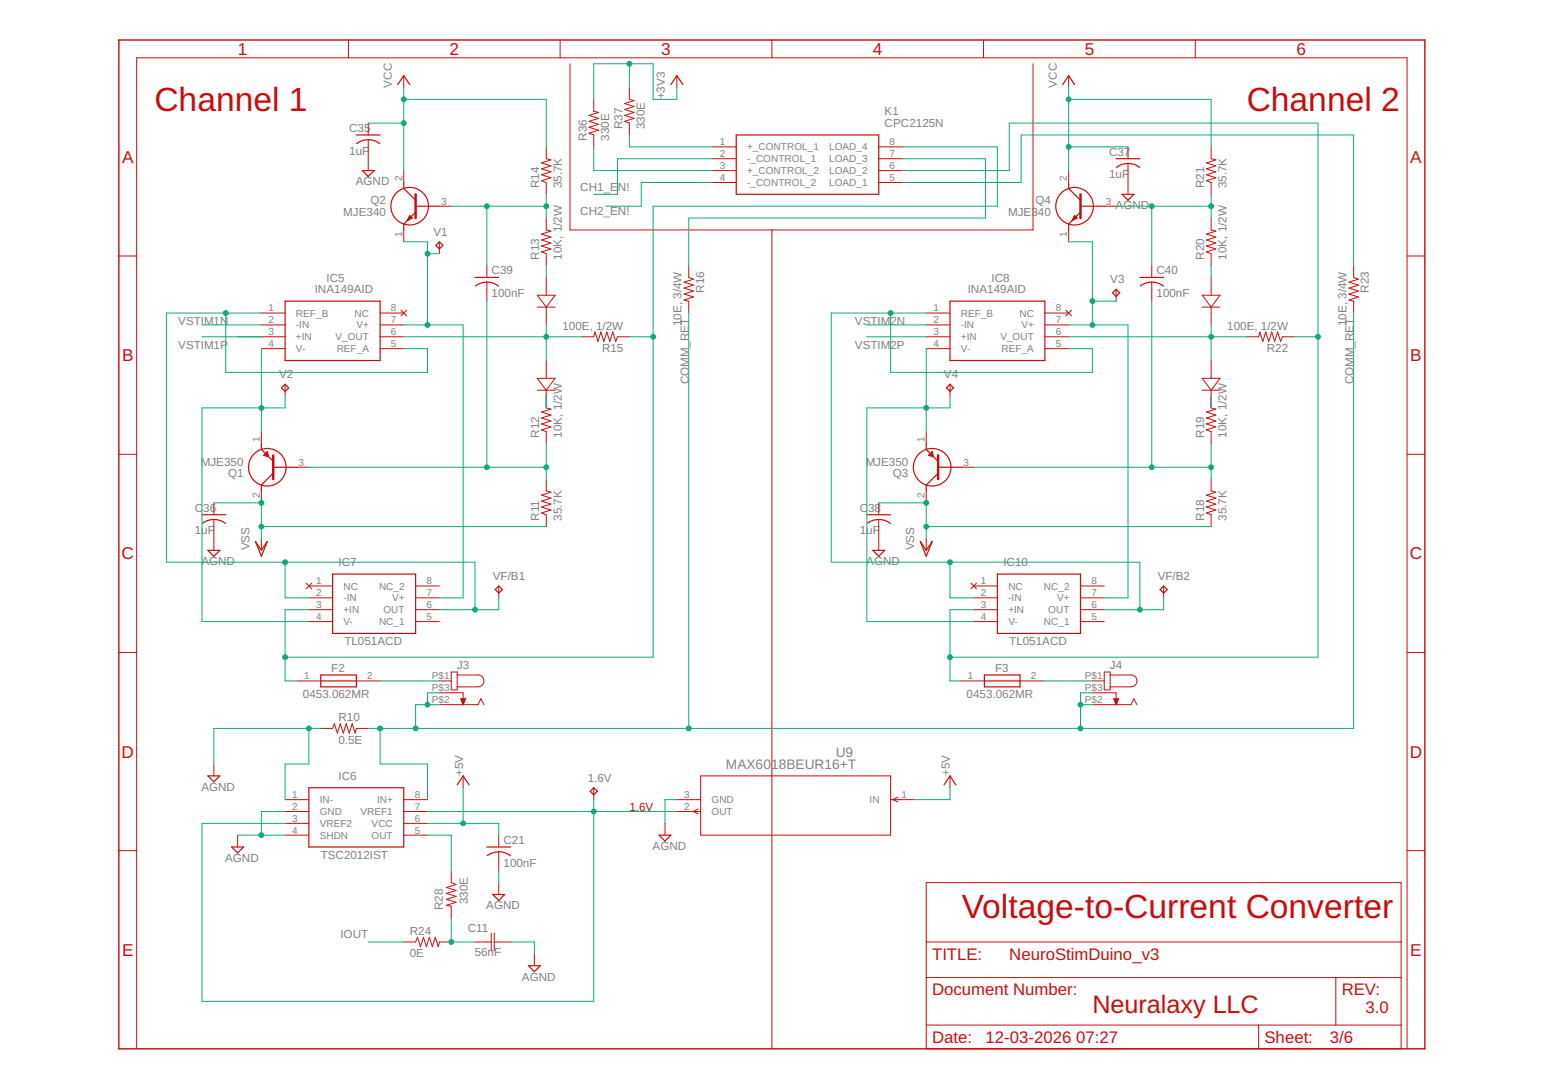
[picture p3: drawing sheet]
<svg xmlns="http://www.w3.org/2000/svg" width="297mm" height="210mm" viewBox="0 0 297 210" stroke-linecap="round" stroke-linejoin="round" font-family="sans-serif">
<g fill="none" stroke="#c90d0c" stroke-width=".19">
<path d="M67.1 7.7v3.4M77.7 14.6v2.2M107.8 7.7v3.4M109.7 12.3v32h89.2v-32M114.3 19.1v2.3l.9 .3-1.8 .5 1.8 .6-1.8 .6 1.8 .5-1.8 .6 1.8 .6-1.8 .6 .9 .3v2.3M121.2 16.8v2.3l.9 .3-1.9 .5 1.9 .6-1.9 .6 1.9 .6-1.9 .5 1.9 .6-1.9 .6 1 .3v2.3M130.3 14.6v2.2M148.6 7.7v3.4M189.3 7.7v3.4M205.7 14.6v2.2M230.1 7.7v3.4M70.9 23.7v2.3"/>
<path d="M70.9 26.9v6M77.7 32.9v2.2M84.6 39.7h2.3M105.2 28.3v2.3l.9 .2-1.9 .6 1.9 .5-1.9 .6 1.9 .6-1.9 .6 1.9 .5-1.9 .6 1 .3v2.3M137.2 28.3h4.5M137.2 30.6h4.5M137.2 32.9h4.5M137.2 35.1h4.5M169.2 28.3h4.5M169.2 30.6h4.5M169.2 32.9h4.5M169.2 35.1h4.5"/>
<path d="M205.7 32.9v2.2M212.6 39.7h2.3M217.1 28.3v2.3M217.1 31.5v5.9M233.2 28.3v2.3l.9 .2-1.9 .6 1.9 .5-1.9 .6 1.9 .6-1.9 .6 1.9 .5-1.9 .6 1 .3v2.3M22.9 49.3h3.4M77.2 59.7l1.1 1.1M77.7 44.3v2.3M78.3 59.7l-1.1 1.1M84.6 46.6v2.3M93.7 51.1v2.3M93.7 54.3v3.7"/>
<path d="M103.4 56.9h3.5l-1.7 2.2zM103.4 59.1h3.5M105.2 42v2.3l.9 .2-1.9 .6 1.9 .6-1.9 .5 1.9 .6-1.9 .6 1.9 .5-1.9 .6 1 .4v2.2M105.2 53.4v3.5M105.2 59.1v3.5M132.6 51.1v2.3l.9 .4-1.8 .5 1.8 .6-1.8 .6 1.8 .5-1.8 .6 1.8 .6-1.8 .6 .9 .2v2.3M148.6 44.3v157.7M205.2 59.7l1.1 1.1M205.7 44.3v2.3M206.3 59.7l-1.1 1.1M214.9 55.7v2.3M221.7 51.1v2.3"/>
<path d="M221.7 54.3v3.7M231.4 56.9h3.5l-1.7 2.2zM231.4 59.1h3.5M233.2 42v2.3l.9 .2-1.9 .6 1.9 .6-1.9 .5 1.9 .6-1.9 .6 1.9 .5-1.9 .6 1 .4v2.2M233.2 53.4v3.5M233.2 59.1v3.5M260.6 51.1v2.3l.9 .4-1.8 .5 1.8 .6-1.8 .6 1.8 .5-1.8 .6 1.8 .6-1.8 .6 .9 .2v2.3M270.9 49.3h3.4M50.3 60.3h4.6M50.3 62.6h4.6M50.3 64.9h4.6M50.3 67.1h4.6"/>
<path d="M54.9 74v2.3M73.2 60.3h4.5M73.2 62.6h4.5M73.2 64.9h4.5M73.2 67.1h4.5M103.4 72.9h3.5l-1.7 2.2zM103.4 75.1h3.5M105.2 69.4v3.5M105.2 75.1v3.4l.9 .3-1.9 .6 1.9 .5-1.9 .6 1.9 .6-1.9 .5 1.9 .6-1.9 .6 1 .3v2.3M112 64.9h2.3l.2-1 .6 1.9 .6-1.9 .5 1.9 .6-1.9 .6 1.9 .6-1.9 .5 1.9 .4-.9h2.3M178.3 60.3h4.6M178.3 62.6h4.6"/>
<path d="M178.3 64.9h4.6M178.3 67.1h4.6M182.9 74v2.3M201.1 60.3h4.6M201.1 62.6h4.6M201.1 64.9h4.6M201.1 67.1h4.6M231.4 72.9h3.5l-1.7 2.2zM231.4 75.1h3.5M233.2 69.4v3.5M233.2 75.1v3.4l.9 .3-1.9 .6 1.9 .5-1.9 .6 1.9 .6-1.9 .5 1.9 .6-1.9 .6 1 .3v2.3M240 64.9h2.3l.2-1 .6 1.9 .6-1.9 .5 1.9 .6-1.9 .6 1.9 .6-1.9 .5 1.9 .4-.9h2.3"/>
<path d="M22.9 87.5h3.4M41.2 96.8v2.3M50.3 83.1v2.3M50.3 94.6v2.2M57.2 90h2.3M105.2 92.3v2.3l.9 .2-1.9 .6 1.9 .5-1.9 .6 1.9 .6-1.9 .5 1.9 .6-1.9 .6 1 .3v2.3M169.2 96.8v2.3M178.3 83.1v2.3M178.3 94.6v2.2M185.1 90h2.3M233.2 92.3v2.3l.9 .2-1.9 .6 1.9 .5-1.9 .6 1.9 .6-1.9 .5 1.9 .6-1.9 .6 1 .3v2.3M270.9 87.5h3.4"/>
<path d="M41.2 100v6M50.3 103.7v2.3M58.9 112.3l1.1 1.1M59.5 112.8h4.5M59.5 115.1h4.5M59.5 117.4h4.5M59.5 119.7h4.5M60 112.3l-1.1 1.1M80 112.8h4.6M80 115.1h4.6M80 117.4h4.6M80 119.7h4.6"/>
<path d="M96 112.8v2.3M169.2 100v6M178.3 103.7v2.3M186.9 112.3l1.1 1.1M187.4 112.8h4.6M187.4 115.1h4.6M187.4 117.4h4.6M187.4 119.7h4.6M188 112.3l-1.1 1.1M208 112.8h4.6M208 115.1h4.6M208 117.4h4.6"/>
<path d="M208 119.7h4.6M224 112.8v2.3M22.9 125.6h3.4M57.2 131.1h4.5M68.6 131.1h4.6M84.6 133.4h4.6v2.3M84.6 131.1h2.3M84.6 135.7h7.4l.6-1.1 .6 1.1M86.9 129.4h1.1v3.4h-1.1zM88 130h4a1.14 1.14 0 0 1 1.2 1.1 1.14 1.14 0 0 1-1.2 1.2h-4M88.7 134.6h.9l-.4 1.1zM88.7 134.6h.9"/>
<path d="M88.8 134.7h.7M88.8 134.9h.7M88.9 135h.6M88.9 135.1h.5M88.9 135.2h.5M89 135.3h.3M89 135.4h.3M89.1 135.5h.1M89.1 135.6h.1M89.2 135.7h.1M184.9 131.1h4.6M196.4 131.1h4.5"/>
<path d="M210.3 133.4h4.6v2.3M210.3 131.1h2.3M210.3 135.7h7.4l.6-1.1 .6 1.1M212.6 129.4h1.1v3.4h-1.1zM213.7 130h4a1.14 1.14 0 0 1 1.2 1.1 1.14 1.14 0 0 1-1.2 1.2h-4M214.4 134.6h.9l-.4 1.1zM214.4 134.6h.9M214.5 134.7h.7M214.5 134.9h.7M214.6 135h.6M214.6 135.1h.5M214.7 135.2h.4"/>
<path d="M214.7 135.3h.3M214.7 135.4h.3M214.8 135.5h.1M214.8 135.6h.1M214.9 135.7h.1M270.9 125.6h3.4M41.2 147.1v2.3M54.9 154h4.6M54.9 156.3h4.6M54.9 158.6h4.6M61.7 140.3h2.3l.4-.9 .5 1.8 .6-1.8 .6 1.8 .6-1.8 .5 1.8 .6-1.8 .6 1.8 .2-.9h2.3M77.7 154h4.6"/>
<path d="M77.7 156.3h4.6M77.7 158.6h4.6M89.2 149.4v2.3M114.3 151.7v2.3M128 158.6v2.2M130.3 154h4.6M130.3 156.3h4.6M134.4 155.8l-.9 .5 .9 .4M134.9 149.4h36.5v11.4h-36.5zM171.4 154h4.6M172.9 153.5l-1 .5 1 .4M182.9 149.4v2.3"/>
<path d="M22.9 163.8h3.4M45.7 160.8v2.3M54.9 160.8h4.6M77.7 160.8h4.6M86.9 167.7v2.3l.9 .3-1.8 .6 1.8 .6-1.8 .5 1.8 .6-1.8 .6 1.8 .6-1.8 .5 .9 .2v2.3M94.6 179.7v3.4M95.1 179.7v3.4M96 160.8v2.3M96 164v3.7M96 170v2.3M178.3 170h91.4v32h-91.4zM270.9 163.8h3.4"/>
<path d="M77.7 181.4h2.3l.4-.9 .5 1.8 .6-1.8 .6 1.8 .6-1.8 .5 1.8 .6-1.8 .6 1.8 .2-.9h2.3M91.4 181.4h3.2M95.1 181.4h3.2M102.9 183.7v2.3M178.3 188.3h91.4M178.3 197.4h91.4M178.3 181.4h91.4M242.3 197.4v4.6M257.2 188.3v9.1M26.3 202v-190.9h244.6v190.9"/>
</g>
<path d="M22.9 7.7h251.4v194.3h-251.4z" fill="none" stroke="#c90d0c" stroke-width=".28"/>
<g fill="none" stroke="#c90d0c" stroke-width=".23">
<path d="M76.6 16.3l1.1-1.7 1.2 1.7M129.2 16.3l1.1-1.7 1.1 1.7M204.6 16.3l1.1-1.7 1.2 1.7M68.6 26h4.6M68.7 27.7a3.6 3.6 0 0 1 4.4 0M69.7 32.9h2.3l-1.1 1.1zM77.7 35.1v1.2l2.3 2.3M80 39.7h4.6M141.7 26h27.5v11.4h-27.5zM205.7 35.1v1.2l2.3 2.3M208 39.7h4.6M214.9 30.6h4.5"/>
<path d="M214.9 32.2a3.7 3.7 0 0 1 4.5 0M216 37.4h2.3l-1.2 1.2zM54.9 58h18.3v11.4h-18.3zM78.5 42.4h.1M78.5 42.2h.5M78.7 42h.6M78.8 41.8h.3M78.8 41.6h.1M78.9 41.5l.4 .5-.9 .5zM80 40.9l-2.3 2.2v1.2M83.9 47.2l.7-.6 .7 .6-.7 .7zM91.4 53.4h4.6"/>
<path d="M91.5 55.1a3.6 3.6 0 0 1 4.5 0M182.9 58h18.2v11.4h-18.2zM206.5 42.4h.1M206.5 42.2h.5M206.7 42h.6M206.8 41.8h.3M206.8 41.6h.1M206.9 41.5l.4 .5-.9 .5zM208 40.9l-2.3 2.2v1.2M214.2 56.4l.7-.7 .7 .7-.7 .7zM219.4 53.4h4.6M219.5 55.1a3.6 3.6 0 0 1 4.5 0"/>
<path d="M54.2 74.7l.7-.7 .7 .7-.7 .7zM182.2 74.7l.7-.7 .7 .7-.7 .7zM38.9 99.1h4.6M50.3 85.4v1.2l2.3 2.2M50.8 87.7l.7-.7 .2 .9zM50.8 87.6h.8M51 87.4h.6M51.2 87.2h.3M51.3 87.8h.3M51.4 87h.1M52.6 91.1l-2.3 2.3v1.2M52.6 90h4.6"/>
<path d="M166.9 99.1h4.5M178.3 85.4v1.2l2.3 2.2M178.8 87.7l.7-.7 .2 .9zM178.8 87.6h.8M179 87.4h.6M179.2 87.2h.3M179.3 87.8h.3M179.4 87h.1M180.6 90h4.5M180.6 91.1l-2.3 2.3v1.2M38.9 100.8a3.7 3.7 0 0 1 4.5 0M40 106h2.3l-1.1 1.1z"/>
<path d="M49.2 104.3l1.1 1.7 1.2-1.7-1.2 2.8zM64 110.6h16v11.4h-16zM96 112.8l.7 .7-.7 .7-.7-.7zM166.9 100.8a3.6 3.6 0 0 1 4.5 0M168 106h2.3l-1.1 1.1zM177.2 104.3l1.1 1.7 1.2-1.7-1.2 2.8zM192 110.6h16v11.4h-16zM223.3 113.5l.7-.7 .7 .7-.7 .7zM61.7 130h6.9v2.3h-6.9zM61.7 131.1h6.9M189.5 130h6.9v2.3h-6.9zM189.5 131.1h6.9"/>
<path d="M40 149.4h2.3l-1.1 1.2zM59.5 151.7h18.2v11.4h-18.2zM88 151.1l1.2-1.7 1.1 1.7M114.3 151.7l.7 .7-.7 .7-.7-.7zM181.7 151.1l1.2-1.7 1.1 1.7M44.6 163.1h2.3l-1.2 1.2zM93.7 163.1h4.6M94.9 172.3h2.3l-1.2 1.1zM96 164l1.4 .3 .9 .5M96 164l-1.4 .3-.8 .5M126.9 160.8h2.3l-1.2 1.2zM101.7 186h2.3l-1.1 1.1z"/>
<circle cx="78.9" cy="39.7" r="3.6"/>
<circle cx="206.9" cy="39.7" r="3.6"/>
<circle cx="51.5" cy="90" r="3.6"/>
<circle cx="179.5" cy="90" r="3.6"/>
</g>
<path d="M80 37.4v4.6M208 37.4v4.6M52.6 87.7v4.6M180.6 87.7v4.6" fill="none" stroke="#c90d0c" stroke-width=".47"/>
<g fill="none" stroke="#0dab76" stroke-width=".19">
<path d="M77.7 16.8v16.1M77.7 19.1h27.5v9.2M121.2 12.3v4.5M130.3 16.8v2.3h-4.6v-6.8h-11.4v6.8M205.7 19.1h27.5v9.2M205.7 16.8v16.1M70.9 23.7h6.8M86.9 39.7h18.3M93.7 39.7v11.4M105.2 37.4v4.6M114.3 28.3v4.6h22.9M121.2 26v2.3h16"/>
<path d="M137.2 35.1h-13.8v4.6h-6.8M137.2 30.6h-18.3v6.8h-4.6M173.7 32.9h20.6v-9.2h59.4v102.9h-70.8M173.7 28.3h18.3v11.4h-66.3v86.9h-70.8M173.7 30.6h16v11.4h-57.1v9.1M173.7 35.1h22.9v-9.1h64v25.1M205.7 28.3h11.4M214.9 39.7h18.3M221.7 39.7v11.4M233.2 37.4v4.6M77.7 46.6h4.6v16M82.3 48.9h2.3"/>
<path d="M93.7 58v32M105.2 51.1v2.3M205.7 46.6h4.6v16M210.3 58h4.6M221.7 58v32M233.2 51.1v2.3M38.9 64.9h11.4M38.9 62.6h11.4M43.5 60.3v11.4h38.8v-4.6h-4.6M50.3 67.1v16M50.3 60.3h-18.3v48h59.4v9.1M54.9 76.3v2.2h-16v41.2h20.6"/>
<path d="M77.7 64.9h34.3M77.7 62.6h11.5v52.5h-4.6M105.2 62.6v6.8M105.2 76.3v2.2M121.2 64.9h4.5M132.6 60.3v80M166.9 64.9h11.4M166.9 62.6h11.4M171.4 60.3v11.4h38.9v-4.6h-4.6M178.3 67.1v16M178.3 60.3h-18.3v48h59.4v9.1M182.9 76.3v2.2h-16v41.2h20.5"/>
<path d="M205.7 64.9h34.3M205.7 62.6h11.4v52.5h-4.5M233.2 62.6v6.8M233.2 76.3v2.2M249.2 64.9h4.5M260.6 60.3v80h-189.7M41.2 96.8h9.1v6.9M59.5 90h45.7M105.2 85.4v6.9M169.2 96.8h9.1v6.9M187.4 90h45.8M233.2 85.4v6.9"/>
<path d="M50.3 101.4h54.9M54.9 108.3v6.8h4.6M59.5 117.4h-4.6v13.7h2.3M96 115.1v2.3h-11.4M178.3 101.4h54.9M182.9 108.3v6.8h4.5M187.4 117.4h-4.5v13.7h2M224 115.1v2.3h-11.4M73.2 131.1h11.4M84.6 133.4h-2.3v2.3M84.6 135.7h-4.6v4.6M200.9 131.1h9.4"/>
<path d="M208 135.7h2.3M210.3 133.4h-2.3v6.9M54.9 156.3h-4.6v4.5M59.5 140.3v6.8h-4.6v6.9M61.7 140.3h-20.5v6.8M73.2 140.3v6.8h9.1v6.9M82.3 158.6h13.7v2.2M82.3 156.3h48M89.2 151.7v6.9M114.3 154v38.8h-75.4v-34.2h16M130.3 154h-2.3v4.6M182.9 151.7v2.3h-6.9"/>
<path d="M45.7 160.8h9.2M82.3 160.8h4.6v6.9M86.9 176.8v4.6h4.5M96 167.7v2.3M70.9 181.4h6.8M98.3 181.4h4.6v2.3"/>
</g>
<g fill="#0dab76" stroke="#0dab76" stroke-width=".19">
<circle cx="50.3" cy="101.4" r=".47"/>
<circle cx="50.3" cy="96.8" r=".47"/>
<circle cx="178.3" cy="101.4" r=".47"/>
<circle cx="178.3" cy="96.8" r=".47"/>
<circle cx="77.7" cy="19.1" r=".47"/>
<circle cx="77.7" cy="23.7" r=".47"/>
<circle cx="205.7" cy="19.1" r=".47"/>
<circle cx="205.7" cy="28.3" r=".47"/>
<circle cx="105.2" cy="39.7" r=".47"/>
<circle cx="93.7" cy="39.7" r=".47"/>
<circle cx="105.2" cy="90" r=".47"/>
<circle cx="93.7" cy="90" r=".47"/>
<circle cx="105.2" cy="64.9" r=".47"/>
<circle cx="43.5" cy="60.3" r=".47"/>
<circle cx="54.9" cy="108.3" r=".47"/>
<circle cx="91.4" cy="117.4" r=".47"/>
<circle cx="82.3" cy="62.6" r=".47"/>
<circle cx="82.3" cy="48.9" r=".47"/>
<circle cx="50.3" cy="78.5" r=".47"/>
<circle cx="125.7" cy="64.9" r=".47"/>
<circle cx="54.9" cy="126.6" r=".47"/>
<circle cx="59.5" cy="140.3" r=".47"/>
<circle cx="50.3" cy="160.8" r=".47"/>
<circle cx="89.2" cy="158.6" r=".47"/>
<circle cx="233.2" cy="39.7" r=".47"/>
<circle cx="221.7" cy="39.7" r=".47"/>
<circle cx="233.2" cy="90" r=".47"/>
<circle cx="221.7" cy="90" r=".47"/>
<circle cx="233.2" cy="64.9" r=".47"/>
<circle cx="171.4" cy="60.3" r=".47"/>
<circle cx="182.9" cy="108.3" r=".47"/>
<circle cx="219.4" cy="117.4" r=".47"/>
<circle cx="210.3" cy="62.6" r=".47"/>
<circle cx="210.3" cy="58" r=".47"/>
<circle cx="178.3" cy="78.5" r=".47"/>
<circle cx="182.9" cy="126.6" r=".47"/>
<circle cx="253.7" cy="64.9" r=".47"/>
<circle cx="121.2" cy="12.3" r=".47"/>
<circle cx="208" cy="140.3" r=".47"/>
<circle cx="80" cy="140.3" r=".47"/>
<circle cx="73.2" cy="140.3" r=".47"/>
<circle cx="132.6" cy="140.3" r=".47"/>
<circle cx="208" cy="135.7" r=".47"/>
<circle cx="82.3" cy="135.7" r=".47"/>
<circle cx="114.3" cy="156.3" r=".47"/>
<circle cx="86.9" cy="181.4" r=".47"/>
</g>
<g font-size="6.5" fill="#c90d0c">
<text x="29.7" y="21.4">Channel 1</text>
<text x="240" y="21.4">Channel 2</text>
<text x="185.2" y="176.8">Voltage-to-Current Converter</text>
</g>
<text font-size="4.8" fill="#c90d0c" x="210.3" y="195.1">Neuralaxy LLC</text>
<g font-size="3.3" fill="#c90d0c">
<text x="45.8" y="10.6">1</text>
<text x="86.5" y="10.6">2</text>
<text x="127.3" y="10.6">3</text>
<text x="168.1" y="10.6">4</text>
<text x="208.8" y="10.6">5</text>
<text x="249.6" y="10.6">6</text>
<text x="23.5" y="31.4">A</text>
<text x="271.5" y="31.4">A</text>
<text x="23.5" y="69.6">B</text>
<text x="271.5" y="69.6">B</text>
<text x="23.4" y="107.7">C</text>
<text x="271.4" y="107.7">C</text>
<text x="23.4" y="145.9">D</text>
<text x="271.4" y="145.9">D</text>
<text x="23.5" y="184.1">E</text>
<text x="271.5" y="184.1">E</text>
</g>
<g font-size="3.2" fill="#c90d0c">
<text x="179.4" y="184.8">TITLE:</text>
<text x="194.3" y="184.8">NeuroStimDuino_v3</text>
<text x="179.4" y="191.7">Document Number:</text>
<text x="258.3" y="191.7">REV:</text>
<text x="262.9" y="195.1">3.0</text>
<text x="179.4" y="200.8">Date:</text>
<text x="189.7" y="200.8">12-03-2026</text>
<text x="207.2" y="200.8">07:27</text>
<text x="243.4" y="200.8">Sheet:</text>
<text x="256" y="200.8">3/6</text>
</g>
<g font-size="2.6" fill="#808080">
<text x="139.8" y="148.1">MAX6018BEUR16+T</text>
<text x="160.9" y="145.8">U9</text>
</g>
<g font-size="2.2" fill="#808080">
<text x="75.4" y="16.9" transform="rotate(-90 75.4 16.9)">VCC</text>
<text x="203.4" y="16.9" transform="rotate(-90 203.4 16.9)">VCC</text>
<text x="128" y="19.1" transform="rotate(-90 128 19.1)">+3V3</text>
<text x="170.3" y="22.2">K1</text>
<text x="67.2" y="29.8">1uF</text>
<text x="67.2" y="25.4">C35</text>
<text x="113" y="27.1" transform="rotate(-90 113 27.1)">R36</text>
<text x="117.3" y="27.1" transform="rotate(-90 117.3 27.1)">330E</text>
<text x="119.8" y="24.9" transform="rotate(-90 119.8 24.9)">R37</text>
<text x="124.1" y="24.9" transform="rotate(-90 124.1 24.9)">330E</text>
<text x="170.3" y="24.5">CPC2125N</text>
<text x="213.5" y="30">C37</text>
<text x="68.5" y="35.7">AGND</text>
<text x="213.5" y="34.3">1uF</text>
<text x="66.1" y="41.7">MJE340</text>
<text x="71.3" y="39.4">Q2</text>
<text x="103.8" y="36.3" transform="rotate(-90 103.8 36.3)">R14</text>
<text x="108.1" y="36.3" transform="rotate(-90 108.1 36.3)">35.7K</text>
<text x="111.7" y="41.3">CH2_EN!</text>
<text x="111.7" y="36.7">CH1_E</text>
<text x="119" y="36.7">N!</text>
<text x="194.1" y="41.7">MJE340</text>
<text x="199.3" y="39.4">Q4</text>
<text x="214.8" y="40.3">AGND</text>
<text x="231.8" y="36.3" transform="rotate(-90 231.8 36.3)">R21</text>
<text x="236.1" y="36.3" transform="rotate(-90 236.1 36.3)">35.7K</text>
<text x="83.4" y="45.4">V1</text>
<text x="94.6" y="52.8">C39</text>
<text x="103.8" y="50" transform="rotate(-90 103.8 50)">R13</text>
<text x="108.1" y="50" transform="rotate(-90 108.1 50)">10K, 1/2W</text>
<text x="222.6" y="52.8">C40</text>
<text x="231.8" y="50" transform="rotate(-90 231.8 50)">R20</text>
<text x="236.1" y="50" transform="rotate(-90 236.1 50)">10K, 1/2W</text>
<text x="60.6" y="56.5">INA149AID</text>
<text x="62.9" y="54.2">IC5</text>
<text x="94.6" y="57.2">100nF</text>
<text x="135.5" y="56.4" transform="rotate(-90 135.5 56.4)">R16</text>
<text x="186.3" y="56.5">INA149AID</text>
<text x="190.9" y="54.2">IC8</text>
<text x="213.7" y="54.6">V3</text>
<text x="222.6" y="57.2">100nF</text>
<text x="263.5" y="56.4" transform="rotate(-90 263.5 56.4)">R23</text>
<text x="34.3" y="62.6">VSTIM1N</text>
<text x="108.3" y="63.5">100E, 1/2W</text>
<text x="131.2" y="62.8" transform="rotate(-90 131.2 62.8)">10E, 3/4W</text>
<text x="164.6" y="62.6">VSTIM2N</text>
<text x="236.3" y="63.5">100E, 1/2W</text>
<text x="259.2" y="62.8" transform="rotate(-90 259.2 62.8)">10E, 3/4W</text>
<text x="34.3" y="67.1">VSTIM1P</text>
<text x="115.9" y="67.8">R15</text>
<text x="164.6" y="67.1">VSTIM2P</text>
<text x="243.9" y="67.8">R22</text>
<text x="53.7" y="72.8">V2</text>
<text x="132.6" y="74" transform="rotate(-90 132.6 74)">COMM_RET</text>
<text x="181.7" y="72.8">V4</text>
<text x="260.6" y="74" transform="rotate(-90 260.6 74)">COMM_RET</text>
<text x="38.7" y="89.6">MJE350</text>
<text x="103.8" y="84.3" transform="rotate(-90 103.8 84.3)">R12</text>
<text x="108.1" y="84.3" transform="rotate(-90 108.1 84.3)">10K, 1/2W</text>
<text x="166.7" y="89.6">MJE350</text>
<text x="231.8" y="84.3" transform="rotate(-90 231.8 84.3)">R19</text>
<text x="236.1" y="84.3" transform="rotate(-90 236.1 84.3)">10K, 1/2W</text>
<text x="43.9" y="91.9">Q1</text>
<text x="171.9" y="91.9">Q3</text>
<text x="37.5" y="98.6">C</text>
<text x="39.1" y="98.6">36</text>
<text x="103.8" y="100.3" transform="rotate(-90 103.8 100.3)">R11</text>
<text x="108.1" y="100.3" transform="rotate(-90 108.1 100.3)">35.7K</text>
<text x="165.5" y="98.6">C</text>
<text x="167.1" y="98.6">38</text>
<text x="231.8" y="100.3" transform="rotate(-90 231.8 100.3)">R18</text>
<text x="236.1" y="100.3" transform="rotate(-90 236.1 100.3)">35.7K</text>
<text x="37.5" y="102.9">1uF</text>
<text x="48" y="106" transform="rotate(-90 48 106)">VSS</text>
<text x="165.5" y="102.9">1uF</text>
<text x="176" y="106" transform="rotate(-90 176 106)">VSS</text>
<text x="38.8" y="108.8">AGND</text>
<text x="65.2" y="109.1">IC7</text>
<text x="94.9" y="111.7">VF/B1</text>
<text x="166.8" y="108.8">AGND</text>
<text x="193.2" y="109.1">IC10</text>
<text x="222.9" y="111.7">VF/B2</text>
<text x="66.3" y="124.3">TL051ACD</text>
<text x="194.3" y="124.3">TL051ACD</text>
<text x="63.8" y="129.4">F2</text>
<text x="88" y="128.8">J3</text>
<text x="191.6" y="129.4">F3</text>
<text x="213.7" y="128.8">J4</text>
<text x="58.3" y="134.5">0453.062MR</text>
<text x="186.1" y="134.5">0453.062MR</text>
<text x="65.2" y="143.2">0.5E</text>
<text x="65.2" y="138.9">R10</text>
<text x="89.2" y="149.4" transform="rotate(-90 89.2 149.4)">+5V</text>
<text x="182.9" y="149.4" transform="rotate(-90 182.9 149.4)">+5V</text>
<text x="38.8" y="152.3">AGND</text>
<text x="65.2" y="150.2">IC6</text>
<text x="113.2" y="150.6">1.6V</text>
<text x="43.3" y="166">AGND</text>
<text x="61.7" y="165.4">TSC2012IST</text>
<text x="96.9" y="166.9">100nF</text>
<text x="96.9" y="162.5">C21</text>
<text x="125.6" y="163.7">AGND</text>
<text x="85.3" y="175.2" transform="rotate(-90 85.3 175.2)">R28</text>
<text x="90.1" y="179.5">C11</text>
<text x="90.1" y="174.1" transform="rotate(-90 90.1 174.1)">330E</text>
<text x="93.6" y="175.1">AGND</text>
<text x="65.5" y="180.7">IOUT</text>
<text x="78.9" y="184.4">0E</text>
<text x="78.9" y="180.1">R24</text>
<text x="91.4" y="184.1">56nF</text>
<text x="100.5" y="188.8">AGND</text>
</g>
<text font-size="2.2" fill="#c90d0c" x="121.2" y="156.3">1.6V</text>
<g font-size="1.9" fill="#808080">
<text x="138.5" y="28">1</text>
<text x="143.8" y="29">+_CONTROL_1</text>
<text x="159.6" y="29">LOAD_4</text>
<text x="171.3" y="28">8</text>
<text x="77.4" y="34.8" transform="rotate(-90 77.4 34.8)">2</text>
<text x="138.5" y="30.2">2</text>
<text x="138.5" y="32.5">3</text>
<text x="138.5" y="34.8">4</text>
<text x="143.8" y="31.3">-_CONTROL_1</text>
<text x="143.8" y="33.5">+_CONTROL_2</text>
<text x="143.8" y="35.8">-_CONTROL_2</text>
<text x="159.6" y="31.3">LOAD_3</text>
<text x="159.6" y="33.5">LOAD_2</text>
<text x="159.6" y="35.8">LOAD_1</text>
<text x="171.3" y="30.2">7</text>
<text x="171.3" y="32.5">6</text>
<text x="171.3" y="34.8">5</text>
<text x="205.4" y="34.8" transform="rotate(-90 205.4 34.8)">2</text>
<text x="84.9" y="39.4">3</text>
<text x="212.9" y="39.4">3</text>
<text x="77.4" y="45.7" transform="rotate(-90 77.4 45.7)">1</text>
<text x="205.4" y="45.7" transform="rotate(-90 205.4 45.7)">1</text>
<text x="51.7" y="60">1</text>
<text x="75.3" y="60">8</text>
<text x="179.7" y="60">1</text>
<text x="203.3" y="60">8</text>
<text x="51.7" y="62.2">2</text>
<text x="51.7" y="64.5">3</text>
<text x="57" y="61">REF_B</text>
<text x="57" y="63.2">-IN</text>
<text x="57" y="65.5">+IN</text>
<text x="64.6" y="65.5">V_OUT</text>
<text x="68.3" y="61">NC</text>
<text x="68.6" y="63.3">V+</text>
<text x="75.3" y="62.2">7</text>
<text x="75.3" y="64.5">6</text>
<text x="179.7" y="62.2">2</text>
<text x="179.7" y="64.5">3</text>
<text x="185" y="61">REF_B</text>
<text x="185" y="63.2">-IN</text>
<text x="185" y="65.5">+IN</text>
<text x="192.6" y="65.5">V_OUT</text>
<text x="196.3" y="61">NC</text>
<text x="196.6" y="63.3">V+</text>
<text x="203.3" y="62.2">7</text>
<text x="203.3" y="64.5">6</text>
<text x="51.7" y="66.8">4</text>
<text x="57" y="67.8">V-</text>
<text x="64.8" y="67.8">REF_A</text>
<text x="75.3" y="66.8">5</text>
<text x="179.7" y="66.8">4</text>
<text x="185" y="67.8">V-</text>
<text x="192.8" y="67.8">REF_A</text>
<text x="203.3" y="66.8">5</text>
<text x="50" y="85.1" transform="rotate(-90 50 85.1)">1</text>
<text x="57.5" y="89.7">3</text>
<text x="178" y="85.1" transform="rotate(-90 178 85.1)">1</text>
<text x="185.5" y="89.7">3</text>
<text x="50" y="96" transform="rotate(-90 50 96)">2</text>
<text x="178" y="96" transform="rotate(-90 178 96)">2</text>
<text x="60.8" y="112.5">1</text>
<text x="66.1" y="113.5">NC</text>
<text x="73" y="113.5">NC_2</text>
<text x="82.1" y="112.5">8</text>
<text x="188.8" y="112.5">1</text>
<text x="194.1" y="113.5">NC</text>
<text x="201" y="113.5">NC_2</text>
<text x="210.1" y="112.5">8</text>
<text x="60.8" y="114.8">2</text>
<text x="60.8" y="117.1">3</text>
<text x="60.8" y="119.4">4</text>
<text x="66.1" y="115.8">-IN</text>
<text x="66.1" y="118.1">+IN</text>
<text x="73.8" y="118.1">OUT</text>
<text x="75.5" y="115.8">V+</text>
<text x="82.1" y="114.8">7</text>
<text x="82.1" y="117.1">6</text>
<text x="82.1" y="119.4">5</text>
<text x="188.8" y="114.8">2</text>
<text x="188.8" y="117.1">3</text>
<text x="188.8" y="119.4">4</text>
<text x="194.1" y="115.8">-IN</text>
<text x="194.1" y="118.1">+IN</text>
<text x="201.8" y="118.1">OUT</text>
<text x="203.5" y="115.8">V+</text>
<text x="210.1" y="114.8">7</text>
<text x="210.1" y="117.1">6</text>
<text x="210.1" y="119.4">5</text>
<text x="66.1" y="120.4">V-</text>
<text x="73" y="120.4">NC_1</text>
<text x="194.1" y="120.4">V-</text>
<text x="201" y="120.4">NC_1</text>
<text x="58.6" y="130.8">1</text>
<text x="70.7" y="130.8">2</text>
<text x="83.1" y="130.8">P$1</text>
<text x="186.3" y="130.8">1</text>
<text x="198.5" y="130.8">2</text>
<text x="208.8" y="130.8">P$1</text>
<text x="83.1" y="135.4">P$2</text>
<text x="83.1" y="133.1">P$3</text>
<text x="208.8" y="135.4">P$2</text>
<text x="208.8" y="133.1">P$3</text>
<text x="56.3" y="153.7">1</text>
<text x="56.3" y="155.9">2</text>
<text x="61.6" y="154.7">IN-</text>
<text x="72.6" y="154.7">IN+</text>
<text x="79.8" y="153.7">8</text>
<text x="79.8" y="155.9">7</text>
<text x="131.7" y="155.9">2</text>
<text x="131.7" y="153.7">3</text>
<text x="137" y="154.7">GND</text>
<text x="167.4" y="154.7">IN</text>
<text x="173.5" y="153.7">1</text>
<text x="56.3" y="158.2">3</text>
<text x="56.3" y="160.5">4</text>
<text x="61.6" y="156.9">GND</text>
<text x="61.6" y="159.2">VREF2</text>
<text x="61.6" y="161.5">SHDN</text>
<text x="69.4" y="157">VREF1</text>
<text x="71.5" y="161.5">OUT</text>
<text x="71.5" y="159.2">VCC</text>
<text x="79.8" y="158.2">6</text>
<text x="79.8" y="160.5">5</text>
<text x="137" y="157">OUT</text>
</g>
</svg>
